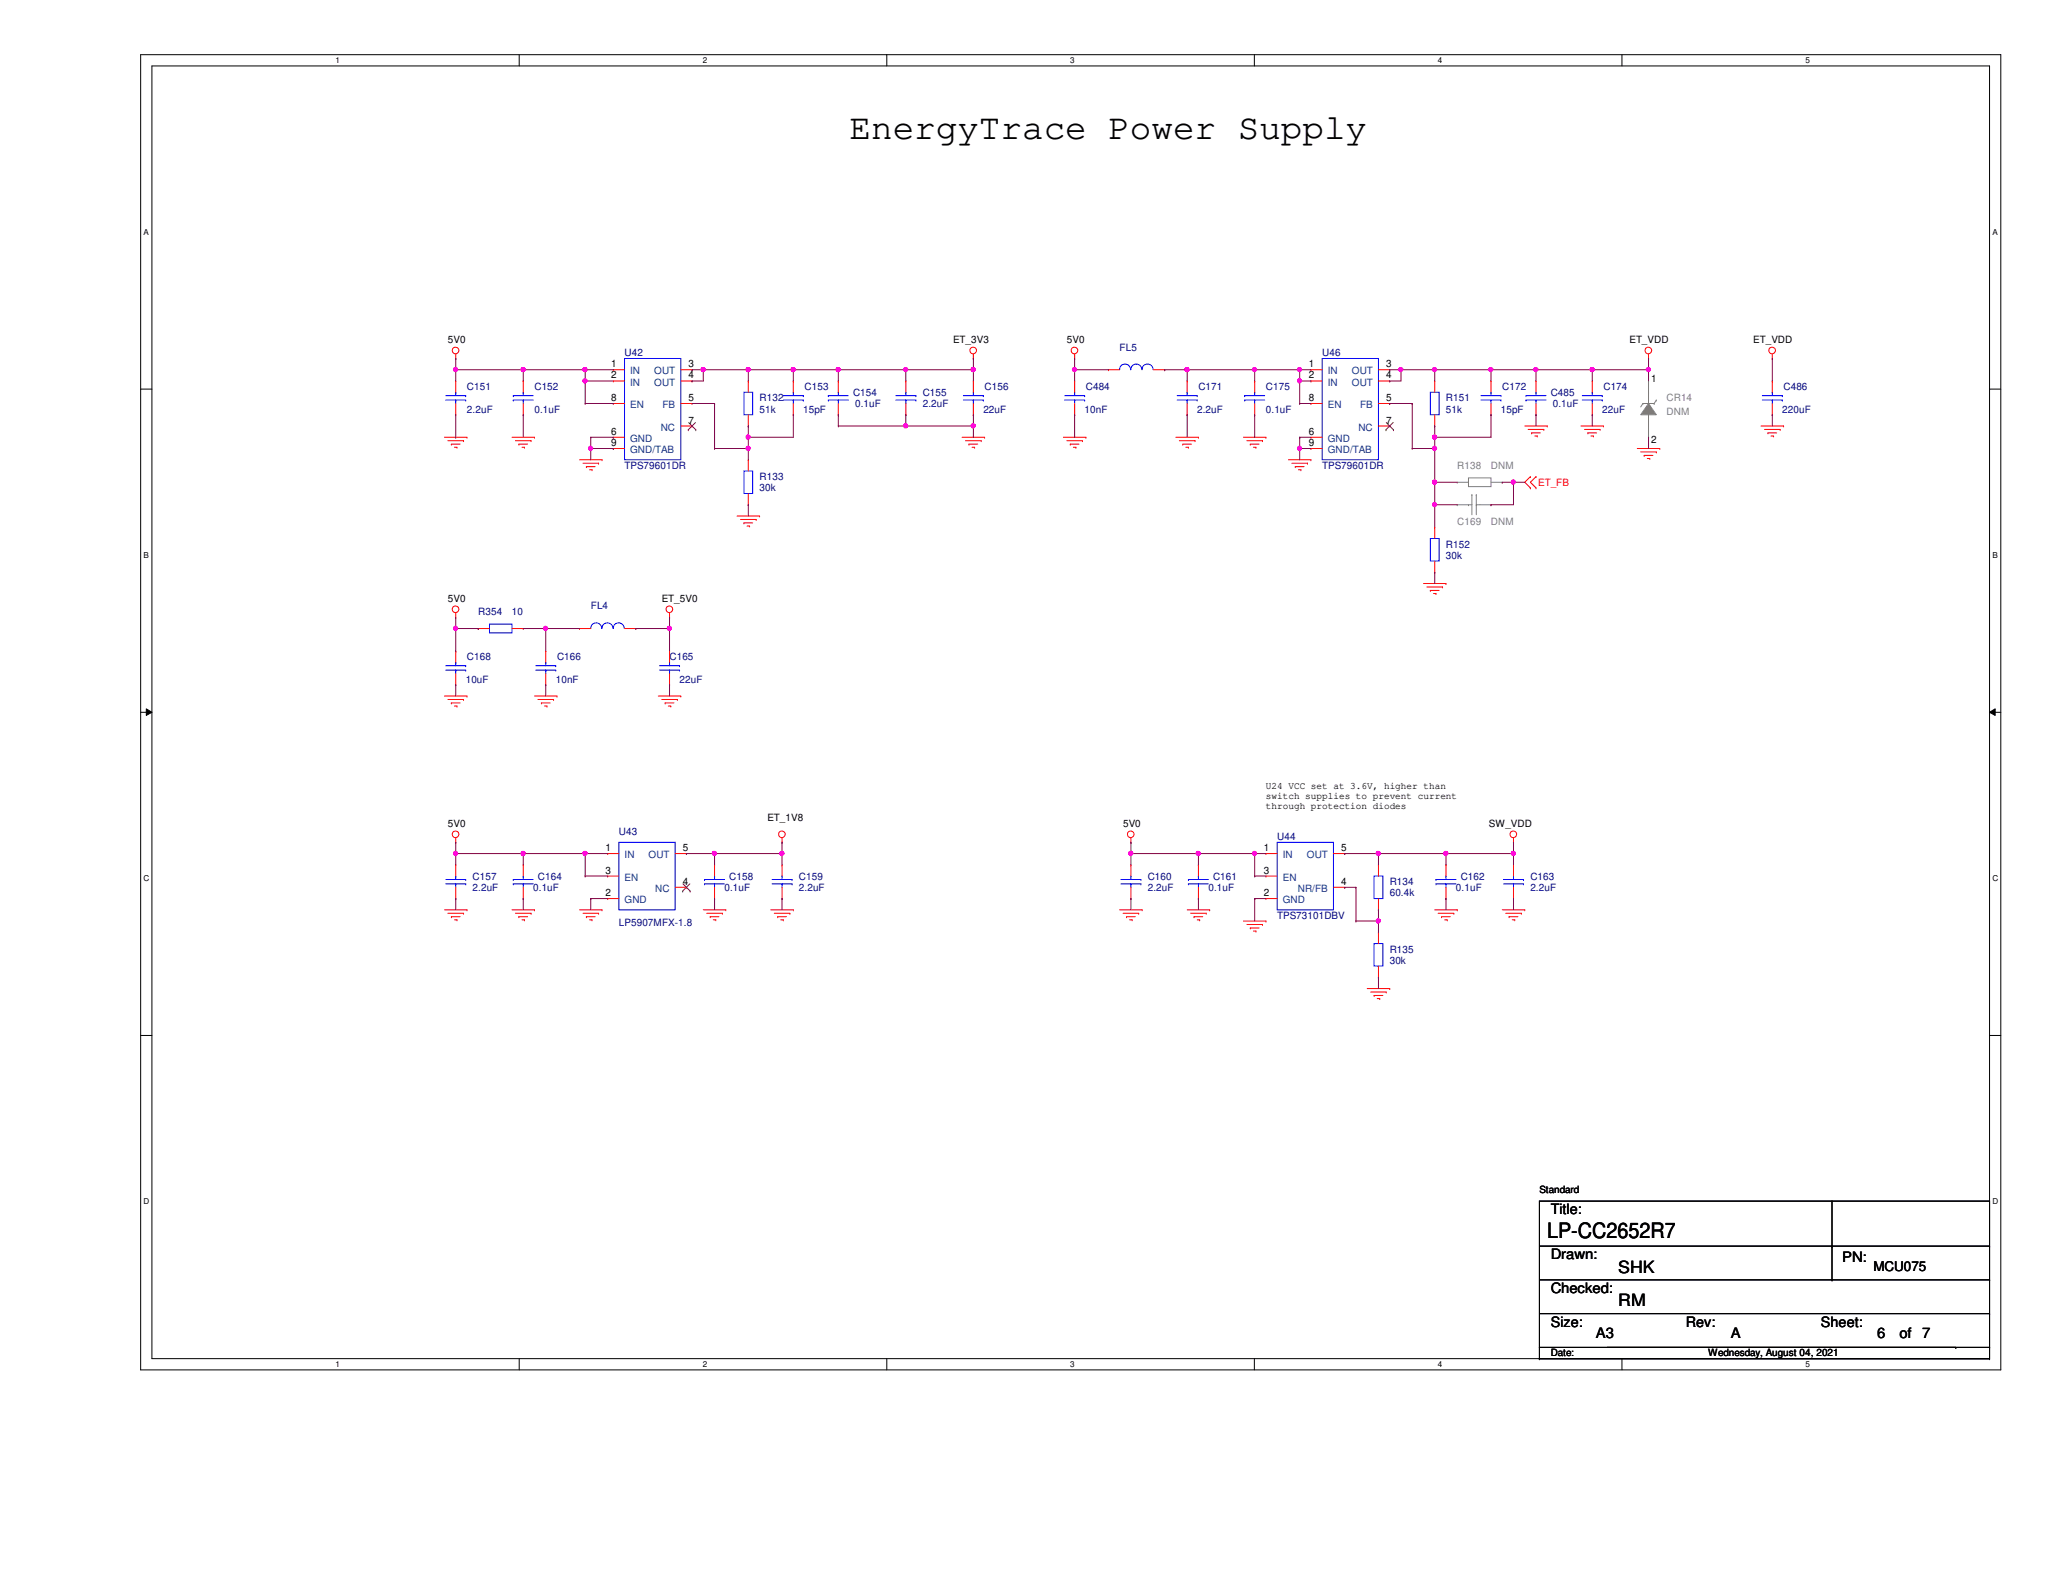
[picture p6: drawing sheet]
<svg xmlns="http://www.w3.org/2000/svg" width="279mm" height="216mm" viewBox="0 0 279 216" stroke-linecap="round" stroke-linejoin="round" font-family="sans-serif">
<path d="M19.1 7.4h251.9v178.1h-251.9zM20.6 8.9h248.9v175.1h-248.9z" fill="none" stroke="#000" stroke-width=".14"/>
<g fill="#fff">
<path d="M45.4 7.6h.6v1.2h-.6z"/>
<path d="M45.4 184.2h.6v1.2h-.6z"/>
</g>
<path d="M70.3 7.4v1.5M70.3 184v1.5" fill="none" stroke="#000" stroke-width=".14"/>
<g fill="#fff">
<path d="M95.2 7.6h.6v1.2h-.6z"/>
<path d="M95.2 184.2h.6v1.2h-.6z"/>
</g>
<path d="M120.1 7.4v1.5M120.1 184v1.5" fill="none" stroke="#000" stroke-width=".14"/>
<g fill="#fff">
<path d="M144.9 7.6h.6v1.2h-.6z"/>
<path d="M144.9 184.2h.6v1.2h-.6z"/>
</g>
<path d="M169.9 7.4v1.5M169.9 184v1.5" fill="none" stroke="#000" stroke-width=".14"/>
<g fill="#fff">
<path d="M194.7 7.6h.6v1.2h-.6z"/>
<path d="M194.7 184.2h.6v1.2h-.6z"/>
</g>
<path d="M219.7 7.4v1.5M219.7 184v1.5" fill="none" stroke="#000" stroke-width=".14"/>
<g fill="#fff">
<path d="M244.5 7.6h.6v1.2h-.6z"/>
<path d="M244.5 184.2h.6v1.2h-.6z"/>
<path d="M19.4 30.8h.8v1.2h-.8z"/>
<path d="M269.8 30.8h.8v1.2h-.8z"/>
<path d="M19.4 74.6h.8v1.2h-.8z"/>
<path d="M269.8 74.6h.8v1.2h-.8z"/>
</g>
<path d="M19.1 52.7h1.5M269.5 52.7h1.5" fill="none" stroke="#000" stroke-width=".14"/>
<g fill="#fff">
<path d="M19.4 118.4h.8v1.1h-.8z"/>
<path d="M269.8 118.4h.8v1.1h-.8z"/>
</g>
<path d="M19.1 96.5h1.5M19.8 96l.8 .5-.8 .4zM269.5 96.5l.7-.5v.9zM269.5 96.5h1.5" fill="none" stroke="#000" stroke-width=".14"/>
<path d="M19.8 96l.8 .5-.8 .4zM269.5 96.5l.7-.5v.9z" fill="#000"/>
<g fill="#fff">
<path d="M19.4 162.1h.8v1.2h-.8z"/>
<path d="M269.8 162.1h.8v1.2h-.8z"/>
</g>
<g fill="none" stroke="#000" stroke-width=".14">
<path d="M19.1 140.2h1.5M269.5 140.2h1.5M208.5 162.7h61v19.8h-61zM208.5 168.8h61M208.5 173.4h61M208.5 177.9h61M248.1 168.8h.1M248.1 173.4h.1M248.1 162.7v10.7M269.5 168.8h.1M269.5 173.4h.1M269.5 177.9h.1"/>
<path d="M208.5 184h.1M208.5 182.5v1.5M208.5 184h61M217.6 182.5h47.3M264.9 182.5h.1M269.5 184h.1M269.5 182.5h.1M269.5 182.5v1.5"/>
</g>
<g fill="none" stroke="#f00" stroke-width=".14">
<path d="M60.2 59.2h3M60.7 59.7h2.1M61.7 48.6h.1M61.7 48v.6M62.8 59.7h.1M63.2 59.2h.1M69.3 59.2h3.1M69.8 59.7h2.1M71.9 59.7h.1M72.4 59.2h.1M130.3 59.2h3.1M130.8 59.7h2.1"/>
<path d="M131.8 48.6h.1M131.8 48v.6M132.9 59.7h.1M133.4 59.2h.1M144 59.2h3.1M144.5 59.7h2.1M145.5 48.6h.1M145.5 48v.6M146.6 59.7h.1M147.1 59.2h.1M159.3 59.2h3M159.7 59.7h2.1"/>
<path d="M161.8 59.7h.1M162.3 59.2h.1M168.4 59.2h3.1M168.9 59.7h2.1M171 59.7h.1M171.5 59.2h.1M206.5 57.7h3.1M207 58.2h2.1M207.4 58.6h.1M207.4 58.6h1.2M207.9 59.1h.3M208.2 59.1h.1"/>
<path d="M209.1 58.2h.1M209.6 57.7h.1M214.1 57.7h3.1M214.6 58.2h2.1M215.1 58.6h.1M215.1 58.6h1.1M215.5 59.1h.3M215.8 59.1h.1M216.7 58.2h.1M217.2 57.7h.1M223.3 48.6h.1M223.3 48v.6"/>
<path d="M238.5 57.7h3.1M239 58.2h2.1M239.4 58.6h.1M239.4 58.6h1.2M239.9 59.1h.3M240 48.6h.1M240 48v.6M240.2 59.1h.1M241.1 58.2h.1M241.6 57.7h.1M61.1 60.2h.1M61.1 60.2h1.2"/>
<path d="M61.6 60.6h.3M61.9 60.6h.1M70.3 60.2h.1M70.3 60.2h1.2M70.7 60.6h.3M71 60.6h.1M78.5 62.3h3M79 62.7h2.1M79.4 63.2h.1M79.4 63.2h1.2M79.8 63.6h.4M80.2 63.6h.1"/>
<path d="M81.1 62.7h.1M81.5 62.3h.1M99.8 69.9h3.1M100.3 70.4h2.1M100.8 70.8h.1M100.8 70.8h1.1M101.2 71.2h.3M101.3 68.4h.1M101.3 62.3h.1M101.3 62.3v1.5M101.3 66.8v1.6M101.5 71.2h.1"/>
<path d="M102.4 70.4h.1M102.9 69.9h.1M131.2 60.2h.1M131.2 60.2h1.2M131.7 60.6h.3M132 60.6h.1M144.9 60.2h.1M144.9 60.2h1.2M145.4 60.6h.3M145.7 60.6h.1M160.2 60.2h.1M160.2 60.2h1.2"/>
<path d="M160.6 60.6h.4M161 60.6h.1M169.3 60.2h.1M169.3 60.2h1.2M169.8 60.6h.3M170.1 60.6h.1M174.5 62.3h3M175 62.7h2.1M175.4 63.2h.1M175.4 63.2h1.2M175.9 63.6h.3M176.2 63.6h.1"/>
<path d="M177.1 62.7h.1M177.5 62.3h.1M192.8 79h3M193.3 79.5h2.1M193.7 80h.1M193.7 80h1.2M194.3 77.5h.1M194.3 71.4h.1M194.3 71.4v1.5M194.3 76v1.5M195.4 79.5h.1M195.8 79h.1"/>
<path d="M207.3 64.6h.1M207.3 66.1h.1M207.3 64.6l-.8 .7 .8 .8M208 66.1h.1M208 64.6h.1M208 64.6l-.7 .7 .7 .8M221.7 60.7h3.1M222.2 61.2h2.1M222.7 61.7h.1M222.7 61.7h1.2M223.1 62.1h.3M223.4 62.1h.1"/>
<path d="M224.3 61.2h.1M224.8 60.7h.1M60.2 94.3h3M60.7 94.7h2.1M61.1 95.2h.1M61.1 95.2h1.2M61.6 95.6h.3M61.7 83.6h.1M61.7 83v.6M61.9 95.6h.1M62.8 94.7h.1M63.2 94.3h.1"/>
<path d="M72.4 94.3h3M72.9 94.7h2.1M73.3 95.2h.1M73.3 95.2h1.2M73.7 95.6h.4M74.1 95.6h.1M75 94.7h.1M75.4 94.3h.1M89.2 94.3h3M89.6 94.7h2.1M90.1 95.2h.1M90.1 95.2h1.2"/>
<path d="M90.5 95.6h.3M90.7 83.6h.1M90.7 88.2h.1M90.7 92.8h.1M90.7 83v.6M90.7 88.2v1.5M90.7 91.2v1.6M90.8 95.6h.1M91.7 94.7h.1M92.2 94.3h.1M194.1 80.4h.4M194.5 80.4h.1"/>
<path d="M61.7 114.1h.1M61.7 113.5v.6M96.8 117.1h.1M96.8 117.1v1.6M105.9 114.1h.1M105.9 113.5v.6M153.2 114.1h.1M153.2 113.5v.6M205 114.1h.1M205 117.1h.1M205 113.5v.6M205 117.1v1.6"/>
<path d="M60.2 123.2h3M60.7 123.7h2.1M61.1 124.2h.1M61.1 124.2h1.2M61.6 124.6h.3M61.9 124.6h.1M62.8 123.7h.1M63.2 123.2h.1M69.3 123.2h3.1M69.8 123.7h2.1M70.3 124.2h.1M70.3 124.2h1.2"/>
<path d="M70.7 124.6h.3M71 124.6h.1M71.9 123.7h.1M72.4 123.2h.1M78.5 123.2h3M79 123.7h2.1M79.4 124.2h.1M79.4 124.2h1.2M79.8 124.6h.4M80.2 124.6h.1M81.1 123.7h.1M81.5 123.2h.1"/>
<path d="M95.3 123.2h3M95.7 123.7h2.1M96.2 124.2h.1M96.2 124.2h1.2M96.6 124.6h.3M96.8 121.7h.1M96.8 120.2v1.5M96.9 124.6h.1M97.8 123.7h.1M98.3 123.2h.1M104.4 123.2h3M104.9 123.7h2.1"/>
<path d="M105.3 124.2h.1M105.3 124.2h1.2M105.7 124.6h.4M106.1 124.6h.1M107 123.7h.1M107.4 123.2h.1M151.6 123.2h3.1M152.1 123.7h2.1M152.6 124.2h.1M152.6 124.2h1.2M153 124.6h.3M153.3 124.6h.1"/>
<path d="M154.2 123.7h.1M154.7 123.2h.1M160.8 123.2h3M161.2 123.7h2.2M161.7 124.2h.1M161.7 124.2h1.2M162.1 124.6h.4M162.5 124.6h.1M163.4 123.7h.1M163.8 123.2h.1M168.4 124.8h3.1M168.9 125.2h2.1"/>
<path d="M169.3 125.7h.1M169.3 125.7h1.2M169.8 126.1h.3M170.1 126.1h.1M171 125.2h.1M171.5 124.8h.1M185.2 133.9h3M185.6 134.4h2.1M186.1 134.8h.1M186.1 134.8h1.2M186.5 135.3h.4M186.9 135.3h.1"/>
<path d="M187.7 134.4h.1M188.2 133.9h.1M194.3 123.2h3.1M194.8 123.7h2.1M195.2 124.2h.1M195.2 124.2h1.2M195.7 124.6h.3M196 124.6h.1M196.9 123.7h.1M197.4 123.2h.1M203.5 123.2h3M203.9 123.7h2.1"/>
<path d="M204.4 124.2h.1M204.4 124.2h1.2M204.8 124.6h.3M205 121.7h.1M205 120.2v1.5M205.1 124.6h.1M206 123.7h.1M206.5 123.2h.1"/>
<circle cx="61.7" cy="47.5" r=".45"/>
<circle cx="131.8" cy="47.5" r=".45"/>
<circle cx="145.5" cy="47.5" r=".45"/>
<circle cx="223.2" cy="47.5" r=".45"/>
<circle cx="240" cy="47.5" r=".45"/>
<circle cx="61.7" cy="82.5" r=".45"/>
<circle cx="90.6" cy="82.5" r=".45"/>
<circle cx="61.7" cy="113" r=".45"/>
<circle cx="105.9" cy="113" r=".45"/>
<circle cx="153.1" cy="113" r=".45"/>
<circle cx="204.9" cy="113" r=".45"/>
</g>
<g fill="none" stroke="#00f" stroke-width=".14">
<path d="M100.8 63.8h1.1v3h-1.1zM193.7 72.9h1.2v3.1h-1.2zM89.3 90.8h2.7M89.3 90.2h2.7M90.7 90.8h.1M90.7 89.7h.1M90.7 89.7v.5M90.7 90.8v.4M92 90.8h.1M92 90.2h.1M95.4 119.7h.1M95.4 119.1h.1"/>
<path d="M95.4 119.7h2.7M95.4 119.1h2.7M96.8 119.7h.1M96.8 118.7h.1M96.8 118.7v.4M96.8 119.7v.5M203.6 119.7h2.7M203.6 119.1h2.7M205 119.7h.1M205 118.7h.1M205 118.7v.4M205 119.7v.5"/>
<path d="M206.3 119.7h.1M206.3 119.1h.1"/>
</g>
<path d="M222.5 54.7h.1M222.5 54.7l-.3 .4M222.5 54.7h1.5M223.3 56.2h.1M223.3 53.1h.1M223.3 53.1v1.6M223.3 56.2v1.5M224 54.7h.1M224.3 54.2h.1M224.3 54.2l-.3 .5" fill="none" stroke="#808080" stroke-width=".14"/>
<path d="M223.3 54.7l1 1.5h-2.1z" fill-rule="evenodd" fill="#808080"/>
<g fill="none" stroke="#808080" stroke-width=".14">
<path d="M223.3 54.7l1 1.5h-2.1zM223.3 59.2h.1M223.3 51.6h.1M223.3 51.6v1.5M223.3 57.7v1.5M197.4 65.3h.1M197.4 68.4h.1M197.4 65.3h1.5M197.4 68.4h1.9M198.9 64.7h3v1.2h-3zM198.9 68.4h.1M199.3 67h.1"/>
<path d="M199.3 67v2.7M199.9 67h.1M199.9 68.4h.1M199.9 67v2.7M199.9 68.4h2M201.9 68.4h.1M201.9 65.3h1.6M203.5 65.3h.1"/>
</g>
<g fill="none" stroke="#00f" stroke-width=".14">
<path d="M60.4 54.2h2.7M60.4 53.6h2.7M61.7 54.2h.1M61.7 53.1h.1M61.7 53.1v.5M61.7 54.2v.5M63.1 54.2h.1M63.1 53.6h.1M69.5 54.2h.1M69.5 53.6h.1M69.5 54.2h2.7M69.5 53.6h2.7"/>
<path d="M70.9 54.2h.1M70.9 53.1h.1M70.9 53.1v.5M70.9 54.2v.5M84.6 48.6h7.6v13.7h-7.6zM100.8 53.1h1.1v3.1h-1.1zM106.1 54.2h2.7M106.1 53.6h2.7M107.4 54.2h.1M107.4 53.1h.1M107.4 53.1v.5M107.4 54.2v.5"/>
<path d="M108.8 54.2h.1M108.8 53.6h.1M112.2 54.2h.1M112.2 53.6h.1M112.2 54.2h2.7M112.2 53.6h2.7M113.5 54.2h.1M113.5 53.1h.1M113.5 53.1v.5M113.5 54.2v.5M121.3 54.2h2.7M121.3 53.6h2.7"/>
<path d="M122.7 54.2h.1M122.7 53.1h.1M122.7 53.1v.5M122.7 54.2v.5M124 54.2h.1M124 53.6h.1M130.5 54.2h2.7M130.5 53.6h2.7M131.8 54.2h.1M131.8 53.1h.1M131.8 53.1v.5M131.8 54.2v.5"/>
<path d="M133.2 54.2h.1M133.2 53.6h.1M144.2 54.2h2.7M144.2 53.6h2.7M145.5 54.2h.1M145.5 53.1h.1M145.5 53.1v.5M145.5 54.2v.5M146.9 54.2h.1M146.9 53.6h.1M151.6 50.1a.74 .74 0 0 1 .8-.8 .74 .74 0 0 1 .7 .8M153.2 50.1a.74 .74 0 0 1 .7-.8 .74 .74 0 0 1 .7 .8"/>
<path d="M154.7 50.1a.74 .74 0 0 1 .7-.8 .74 .74 0 0 1 .8 .8M159.4 54.2h2.7M159.4 53.6h2.7M160.8 54.2h.1M160.8 53.1h.1M160.8 53.1v.5M160.8 54.2v.5M162.1 54.2h.1M162.1 53.6h.1M168.6 54.2h.1M168.6 53.6h.1M168.6 54.2h2.7"/>
<path d="M168.6 53.6h2.7M169.9 54.2h.1M169.9 53.1h.1M169.9 53.1v.5M169.9 54.2v.5M179.1 48.6h7.6v13.7h-7.6zM193.7 53.1h1.2v3.1h-1.2zM200.6 54.2h2.7M200.6 53.6h2.7M201.9 54.2h.1M201.9 53.1h.1M201.9 53.1v.5"/>
<path d="M201.9 54.2v.5M203.3 54.2h.1M203.3 53.6h.1M206.7 54.2h.1M206.7 53.6h.1M206.7 54.2h2.7M206.7 53.6h2.7M208 54.2h.1M208 53.1h.1M208 53.1v.5M208 54.2v.5M214.3 54.2h2.7"/>
<path d="M214.3 53.6h2.7M215.6 54.2h.1M215.6 53.1h.1M215.6 53.1v.5M215.6 54.2v.5M217 54.2h.1M217 53.6h.1M238.7 54.2h2.7M238.7 53.6h2.7M240 54.2h.1M240 53.1h.1M240 53.1v.5"/>
<path d="M240 54.2v.5M241.4 54.2h.1M241.4 53.6h.1M60.4 90.8h2.7M60.4 90.2h2.7M61.7 90.8h.1M61.7 89.7h.1M61.7 89.7v.5M61.7 90.8v.4M63.1 90.8h.1M63.1 90.2h.1M66.3 84.5h3v1.2h-3z"/>
<path d="M72.6 90.8h2.7M72.6 90.2h2.7M73.9 90.8h.1M73.9 89.7h.1M73.9 89.7v.5M73.9 90.8v.4M75.3 90.8h.1M75.3 90.2h.1M80 85.1a.74 .74 0 0 1 .8-.7 .74 .74 0 0 1 .7 .7M81.5 85.1a.74 .74 0 0 1 .8-.7 .74 .74 0 0 1 .7 .7M83.1 85.1a.74 .74 0 0 1 .7-.7 .74 .74 0 0 1 .7 .7M60.4 119.7h2.7"/>
<path d="M60.4 119.1h2.7M61.7 119.7h.1M61.7 118.7h.1M61.7 118.7v.4M61.7 119.7v.5M63.1 119.7h.1M63.1 119.1h.1M69.5 119.7h.1M69.5 119.1h.1M69.5 119.7h2.7M69.5 119.1h2.7M70.9 119.7h.1"/>
<path d="M70.9 118.7h.1M70.9 118.7v.4M70.9 119.7v.5M83.8 114.1h7.6v9.1h-7.6zM104.6 119.7h2.7M104.6 119.1h2.7M105.9 119.7h.1M105.9 118.7h.1M105.9 118.7v.4M105.9 119.7v.5M107.3 119.7h.1M107.3 119.1h.1"/>
<path d="M151.8 119.7h2.7M151.8 119.1h2.7M153.2 119.7h.1M153.2 118.7h.1M153.2 118.7v.4M153.2 119.7v.5M154.5 119.7h.1M154.5 119.1h.1M161 119.7h.1M161 119.1h.1M161 119.7h2.7M161 119.1h2.7"/>
<path d="M162.3 119.7h.1M162.3 118.7h.1M162.3 118.7v.4M162.3 119.7v.5M173 114.1h7.6v9.1h-7.6zM186.1 118.7h1.2v3h-1.2zM194.5 119.7h.1M194.5 119.1h.1M194.5 119.7h2.7M194.5 119.1h2.7M195.8 119.7h.1M195.8 118.7h.1"/>
<path d="M195.8 118.7v.4M195.8 119.7v.5M186.1 127.8h1.2v3.1h-1.2z"/>
</g>
<g fill="none" stroke="#f00" stroke-width=".14">
<path d="M61.7 51.6h.1M61.7 56.2h.1M61.7 51.6v1.5M61.7 54.7v1.5M70.9 51.6h.1M70.9 56.2h.1M70.9 51.6v1.5M70.9 54.7v1.5M83.1 54.7h.1M83.1 51.6h.1M83.1 59.2h.1M83.1 50.1h.1"/>
<path d="M83.1 50.1h1.5M83.1 54.7h1.5M83.1 51.6h1.5M83.1 59.2h1.5M92.2 50.1h1.5M92.2 54.7h1.5M92.2 51.6h1.5M92.2 57.7h1.5M93.7 51.6h.1M93.7 54.7h.1M93.7 50.1h.1M93.7 57.7h.1"/>
<path d="M101.3 57.7h.1M101.3 51.6h.1M101.3 51.6v1.5M101.3 56.2v1.5M107.4 51.6h.1M107.4 56.2h.1M107.4 51.6v1.5M107.4 54.7v1.5M113.5 51.6h.1M113.5 56.2h.1M113.5 51.6v1.5M113.5 54.7v1.5"/>
<path d="M122.7 51.6h.1M122.7 56.2h.1M122.7 51.6v1.5M122.7 54.7v1.5M131.8 51.6h.1M131.8 56.2h.1M131.8 51.6v1.5M131.8 54.7v1.5M145.5 51.6h.1M145.5 56.2h.1M145.5 51.6v1.5M145.5 54.7v1.5"/>
<path d="M150.1 50.1h.1M150.1 50.1h1.5M156.2 50.1h1.5M157.7 50.1h.1M160.8 51.6h.1M160.8 56.2h.1M160.8 51.6v1.5M160.8 54.7v1.5M169.9 51.6h.1M169.9 56.2h.1M169.9 51.6v1.5M169.9 54.7v1.5"/>
<path d="M177.5 54.7h.1M177.5 51.6h.1M177.5 59.2h.1M177.5 50.1h.1M177.5 50.1h1.6M177.5 54.7h1.6M177.5 51.6h1.6M177.5 59.2h1.6M186.7 50.1h1.5M186.7 54.7h1.5M186.7 51.6h1.5M186.7 57.7h1.5"/>
<path d="M188.2 51.6h.1M188.2 54.7h.1M188.2 50.1h.1M188.2 57.7h.1M194.3 57.7h.1M194.3 51.6h.1M194.3 51.6v1.5M194.3 56.2v1.5M201.9 51.6h.1M201.9 56.2h.1M201.9 51.6v1.5M201.9 54.7v1.5"/>
<path d="M208 51.6h.1M208 56.2h.1M208 51.6v1.5M208 54.7v1.5M215.6 51.6h.1M215.6 56.2h.1M215.6 51.6v1.5M215.6 54.7v1.5M240 51.6h.1M240 56.2h.1M240 51.6v1.5M240 54.7v1.5"/>
<path d="M83.1 60.7h.1M83.1 60.7h1.5M177.5 60.7h.1M177.5 60.7h1.6M61.7 88.2h.1M61.7 92.8h.1M61.7 88.2v1.5M61.7 91.2v1.6M64.8 85.1h.1M64.8 85.1h1.5M69.3 85.1h1.6M70.9 85.1h.1"/>
<path d="M73.9 88.2h.1M73.9 92.8h.1M73.9 88.2v1.5M73.9 91.2v1.6M78.5 85.1h.1M78.5 85.1h1.5M84.6 85.1h1.5M86.1 85.1h.1M61.7 117.1h.1M61.7 117.1v1.6M70.9 117.1h.1M70.9 117.1v1.6"/>
<path d="M82.3 115.6h.1M82.3 118.7h.1M82.3 115.6h1.5M82.3 118.7h1.5M91.4 115.6h1.6M93 115.6h.1M105.9 117.1h.1M105.9 117.1v1.6M153.2 117.1h.1M153.2 117.1v1.6M162.3 117.1h.1M162.3 117.1v1.6"/>
<path d="M171.5 115.6h.1M171.5 118.7h.1M171.5 115.6h1.5M171.5 118.7h1.5M180.6 115.6h1.5M182.1 115.6h.1M186.7 117.1h.1M186.7 117.1v1.6M195.8 117.1h.1M195.8 117.1v1.6M61.7 121.7h.1M61.7 120.2v1.5"/>
<path d="M70.9 121.7h.1M70.9 120.2v1.5M82.3 121.7h.1M82.3 121.7h1.5M91.4 120.2h1.6M93 120.2h.1M105.9 121.7h.1M105.9 120.2v1.5M153.2 121.7h.1M153.2 120.2v1.5M162.3 121.7h.1M162.3 120.2v1.5"/>
<path d="M171.5 121.7h.1M171.5 121.7h1.5M180.6 120.2h1.5M182.1 120.2h.1M186.7 132.4h.1M186.7 126.3h.1M186.7 123.2h.1M186.7 121.7v1.5M186.7 126.3v1.5M186.7 130.9v1.5M195.8 121.7h.1M195.8 120.2v1.5"/>
</g>
<path d="M93.2 58.2h.1M93.3 57.2l.9 1M94.2 57.2l-1 1M94.2 58.2h.1M187.7 58.2h.1M187.7 57.2l1 1M188.7 57.2l-1 1M188.7 58.2h.1M92.5 119.7l1 1M93.4 119.7l-.9 1M92.5 120.7h.1M93.5 120.7h.1" fill="none" stroke="#804000" stroke-width=".14"/>
<path d="M61.7 48.6h.1M61.7 50.1h.1M61.7 48.6v1.5M61.7 50.1h9.2M131.8 48.6h.1M131.8 48.6v1.5" fill="none" stroke="#800040" stroke-width=".14"/>
<circle cx="70.8" cy="50.1" r=".29" fill="#f0f"/>
<circle cx="70.8" cy="50.1" r=".29" fill="none" stroke="#f0f" stroke-width=".14"/>
<circle cx="61.7" cy="50.1" r=".29" fill="#f0f"/>
<circle cx="61.7" cy="50.1" r=".29" fill="none" stroke="#f0f" stroke-width=".14"/>
<path d="M61.7 50.1h.1M61.7 50.1v1.5M70.9 50.1h.1M70.9 50.1v1.5M70.9 50.1h8.3" fill="none" stroke="#800040" stroke-width=".14"/>
<circle cx="79.2" cy="50.1" r=".29" fill="#f0f"/>
<circle cx="79.2" cy="50.1" r=".29" fill="none" stroke="#f0f" stroke-width=".14"/>
<path d="M79.2 50.1h.1M79.2 50.1h3.9M79.2 50.1v1.5M93.7 50.1h.1M93.7 50.1h7.6M95.3 50.1h.1M95.3 50.1v1.5" fill="none" stroke="#800040" stroke-width=".14"/>
<circle cx="101.3" cy="50.1" r=".29" fill="#f0f"/>
<circle cx="101.3" cy="50.1" r=".29" fill="none" stroke="#f0f" stroke-width=".14"/>
<circle cx="95.2" cy="50.1" r=".29" fill="#f0f"/>
<circle cx="95.2" cy="50.1" r=".29" fill="none" stroke="#f0f" stroke-width=".14"/>
<path d="M101.3 50.1h.1M101.3 50.1h6.1" fill="none" stroke="#800040" stroke-width=".14"/>
<circle cx="107.4" cy="50.1" r=".29" fill="#f0f"/>
<circle cx="107.4" cy="50.1" r=".29" fill="none" stroke="#f0f" stroke-width=".14"/>
<path d="M101.3 50.1h.1M101.3 50.1v1.5M107.4 50.1h.1M107.4 50.1v1.5M107.4 50.1h15.3M113.5 50.1h.1M113.5 50.1v1.5" fill="none" stroke="#800040" stroke-width=".14"/>
<circle cx="122.7" cy="50.1" r=".29" fill="#f0f"/>
<circle cx="122.7" cy="50.1" r=".29" fill="none" stroke="#f0f" stroke-width=".14"/>
<circle cx="113.5" cy="50.1" r=".29" fill="#f0f"/>
<circle cx="113.5" cy="50.1" r=".29" fill="none" stroke="#f0f" stroke-width=".14"/>
<path d="M122.7 50.1h.1M122.7 50.1h9.1" fill="none" stroke="#800040" stroke-width=".14"/>
<circle cx="131.8" cy="50.1" r=".29" fill="#f0f"/>
<circle cx="131.8" cy="50.1" r=".29" fill="none" stroke="#f0f" stroke-width=".14"/>
<path d="M79.2 51.6h.1M79.2 51.6h3.9M79.2 51.6v3.1M122.7 50.1h.1M122.7 50.1v1.5M131.8 50.1h.1M131.8 50.1v1.5M223.3 48.6h.1M223.3 48.6v1.5" fill="none" stroke="#800040" stroke-width=".14"/>
<circle cx="79.2" cy="51.6" r=".29" fill="#f0f"/>
<circle cx="79.2" cy="51.6" r=".29" fill="none" stroke="#f0f" stroke-width=".14"/>
<path d="M93.7 51.6h.1M93.7 51.6h1.6M160.8 50.1h.1M160.8 50.1v1.5M160.8 50.1h9.1" fill="none" stroke="#800040" stroke-width=".14"/>
<circle cx="169.9" cy="50.1" r=".29" fill="#f0f"/>
<circle cx="169.9" cy="50.1" r=".29" fill="none" stroke="#f0f" stroke-width=".14"/>
<circle cx="160.8" cy="50.1" r=".29" fill="#f0f"/>
<circle cx="160.8" cy="50.1" r=".29" fill="none" stroke="#f0f" stroke-width=".14"/>
<path d="M169.9 50.1h.1M169.9 50.1v1.5M169.9 50.1h6.1" fill="none" stroke="#800040" stroke-width=".14"/>
<circle cx="176" cy="50.1" r=".29" fill="#f0f"/>
<circle cx="176" cy="50.1" r=".29" fill="none" stroke="#f0f" stroke-width=".14"/>
<path d="M176 50.1h.1M176 50.1v1.5M176 50.1h1.5M188.2 50.1h.1M188.2 50.1h6.1M189.7 50.1h.1" fill="none" stroke="#800040" stroke-width=".14"/>
<circle cx="194.3" cy="50.1" r=".29" fill="#f0f"/>
<circle cx="194.3" cy="50.1" r=".29" fill="none" stroke="#f0f" stroke-width=".14"/>
<circle cx="189.7" cy="50.1" r=".29" fill="#f0f"/>
<circle cx="189.7" cy="50.1" r=".29" fill="none" stroke="#f0f" stroke-width=".14"/>
<path d="M189.7 50.1h.1M189.7 50.1v1.5M194.3 50.1h.1M194.3 50.1v1.5M194.3 50.1h13.7M201.9 50.1h.1M201.9 50.1v1.5" fill="none" stroke="#800040" stroke-width=".14"/>
<circle cx="201.9" cy="50.1" r=".29" fill="#f0f"/>
<circle cx="201.9" cy="50.1" r=".29" fill="none" stroke="#f0f" stroke-width=".14"/>
<path d="M208 50.1h.1M208 50.1h7.6" fill="none" stroke="#800040" stroke-width=".14"/>
<circle cx="215.6" cy="50.1" r=".29" fill="#f0f"/>
<circle cx="215.6" cy="50.1" r=".29" fill="none" stroke="#f0f" stroke-width=".14"/>
<circle cx="208" cy="50.1" r=".29" fill="#f0f"/>
<circle cx="208" cy="50.1" r=".29" fill="none" stroke="#f0f" stroke-width=".14"/>
<path d="M208 50.1h.1M208 50.1v1.5M215.6 50.1h.1M215.6 50.1h7.7" fill="none" stroke="#800040" stroke-width=".14"/>
<circle cx="223.2" cy="50.1" r=".29" fill="#f0f"/>
<circle cx="223.2" cy="50.1" r=".29" fill="none" stroke="#f0f" stroke-width=".14"/>
<path d="M176 51.6h.1M176 51.6h1.5M176 51.6v3.1M215.6 50.1h.1M215.6 50.1v1.5M223.3 50.1h.1M223.3 50.1v1.5" fill="none" stroke="#800040" stroke-width=".14"/>
<circle cx="176" cy="51.6" r=".29" fill="#f0f"/>
<circle cx="176" cy="51.6" r=".29" fill="none" stroke="#f0f" stroke-width=".14"/>
<g fill="none" stroke="#800040" stroke-width=".14">
<path d="M61.7 59.2h.1M61.7 56.2v3M70.9 56.2h.1M70.9 56.2v3M79.2 54.7h.1M79.2 54.7h3.9M93.7 54.7h3.1M96.8 54.7h.1M96.8 54.7v6M101.3 57.7h.1M101.3 57.7v1.5M107.4 56.2h.1"/>
<path d="M107.4 56.2v3M113.5 56.2h.1M113.5 57.7h.1M113.5 56.2v1.5M122.7 56.2h.1M122.7 56.2v1.5h-9.2M131.8 56.2h.1M131.8 56.2v1.5M176 54.7h.1M176 54.7h1.5M188.2 51.6h.1M188.2 54.7h.1"/>
<path d="M188.2 51.6h1.5M188.2 54.7h3.1M191.3 54.7h.1M191.3 54.7v6"/>
</g>
<circle cx="122.7" cy="57.7" r=".29" fill="#f0f"/>
<circle cx="122.7" cy="57.7" r=".29" fill="none" stroke="#f0f" stroke-width=".14"/>
<path d="M122.7 57.7h.1M122.7 57.7h9.1" fill="none" stroke="#800040" stroke-width=".14"/>
<circle cx="131.8" cy="57.7" r=".29" fill="#f0f"/>
<circle cx="131.8" cy="57.7" r=".29" fill="none" stroke="#f0f" stroke-width=".14"/>
<g fill="none" stroke="#800040" stroke-width=".14">
<path d="M80 59.2h.1M80 59.2h3.1M80 59.2v1.5M83.1 59.2h.1M101.3 59.2h.1M101.3 59.2h6.1M131.8 57.7h.1M131.8 57.7v1.5M160.8 56.2h.1M160.8 56.2v3M169.9 56.2h.1M169.9 56.2v3"/>
<path d="M201.9 56.2h.1M201.9 56.2v3M208 56.2h.1M208 56.2v1.5M215.6 56.2h.1M215.6 56.2v1.5"/>
</g>
<circle cx="101.3" cy="59.2" r=".29" fill="#f0f"/>
<circle cx="101.3" cy="59.2" r=".29" fill="none" stroke="#f0f" stroke-width=".14"/>
<path d="M101.3 59.2h.1M101.3 59.2v1.5M194.3 57.7h.1M194.3 57.7v1.5M80 60.7h.1M80 60.7h3.1M80 60.7v1.6M83.1 60.7h.1" fill="none" stroke="#800040" stroke-width=".14"/>
<circle cx="80" cy="60.7" r=".29" fill="#f0f"/>
<circle cx="80" cy="60.7" r=".29" fill="none" stroke="#f0f" stroke-width=".14"/>
<path d="M96.8 60.7h.1M96.8 60.7h4.5" fill="none" stroke="#800040" stroke-width=".14"/>
<circle cx="101.3" cy="60.7" r=".29" fill="#f0f"/>
<circle cx="101.3" cy="60.7" r=".29" fill="none" stroke="#f0f" stroke-width=".14"/>
<path d="M176 59.2h.1M176 59.2v1.5M176 59.2h1.5M194.3 59.2h.1M194.3 59.2h7.6M194.3 59.2v1.5M101.3 60.7h.1M101.3 60.7v1.6" fill="none" stroke="#800040" stroke-width=".14"/>
<circle cx="194.3" cy="59.2" r=".29" fill="#f0f"/>
<circle cx="194.3" cy="59.2" r=".29" fill="none" stroke="#f0f" stroke-width=".14"/>
<path d="M223.3 59.2h.1M223.3 59.2v1.5M176 60.7h.1M176 60.7h1.5M176 60.7v1.6" fill="none" stroke="#800040" stroke-width=".14"/>
<circle cx="176" cy="60.7" r=".29" fill="#f0f"/>
<circle cx="176" cy="60.7" r=".29" fill="none" stroke="#f0f" stroke-width=".14"/>
<path d="M191.3 60.7h.1M191.3 60.7h3M194.3 60.7h.1M194.3 60.7v4.6" fill="none" stroke="#800040" stroke-width=".14"/>
<circle cx="194.3" cy="65.3" r=".29" fill="#f0f"/>
<circle cx="194.3" cy="65.3" r=".29" fill="none" stroke="#f0f" stroke-width=".14"/>
<circle cx="194.3" cy="60.7" r=".29" fill="#f0f"/>
<circle cx="194.3" cy="60.7" r=".29" fill="none" stroke="#f0f" stroke-width=".14"/>
<path d="M194.3 65.3h.1M194.3 65.3v3.1M194.3 65.3h3.1M203.5 65.3h.1M203.5 65.3h1.5" fill="none" stroke="#800040" stroke-width=".14"/>
<circle cx="204.9" cy="65.3" r=".29" fill="#f0f"/>
<circle cx="204.9" cy="65.3" r=".29" fill="none" stroke="#f0f" stroke-width=".14"/>
<path d="M101.3 68.4h.1M101.3 68.4v1.5M194.3 68.4h.1M194.3 68.4v3M205 65.3h.1M205 65.3v3.1M205 65.3h1.5" fill="none" stroke="#800040" stroke-width=".14"/>
<circle cx="194.3" cy="68.3" r=".29" fill="#f0f"/>
<circle cx="194.3" cy="68.3" r=".29" fill="none" stroke="#f0f" stroke-width=".14"/>
<g fill="none" stroke="#800040" stroke-width=".14">
<path d="M194.3 68.4h.1M194.3 77.5h.1M194.3 68.4h3.1M194.3 77.5v1.5M201.9 68.4h.1M201.9 68.4h3.1M61.7 85.1h.1M61.7 88.2h.1M61.7 83.6v4.6M61.7 85.1h3.1M64.8 85.1h.1M90.7 83.6h.1"/>
<path d="M90.7 83.6v1.5"/>
</g>
<circle cx="61.7" cy="85.1" r=".29" fill="#f0f"/>
<circle cx="61.7" cy="85.1" r=".29" fill="none" stroke="#f0f" stroke-width=".14"/>
<path d="M73.9 85.1h.1M73.9 85.1h4.6M73.9 85.1v3.1" fill="none" stroke="#800040" stroke-width=".14"/>
<circle cx="73.9" cy="85.1" r=".29" fill="#f0f"/>
<circle cx="73.9" cy="85.1" r=".29" fill="none" stroke="#f0f" stroke-width=".14"/>
<path d="M86.1 85.1h.1M86.1 85.1h4.6M90.7 85.1h.1M90.7 85.1v3.1" fill="none" stroke="#800040" stroke-width=".14"/>
<circle cx="90.6" cy="85.1" r=".29" fill="#f0f"/>
<circle cx="90.6" cy="85.1" r=".29" fill="none" stroke="#f0f" stroke-width=".14"/>
<g fill="none" stroke="#800040" stroke-width=".14">
<path d="M61.7 92.8h.1M61.7 92.8v1.5M73.9 92.8h.1M73.9 92.8v1.5M90.7 92.8h.1M90.7 92.8v1.5M61.7 114.1h.1M61.7 115.6h.1M61.7 114.1v3M61.7 115.6h9.2M105.9 114.1h.1M105.9 114.1v1.5"/>
<path d="M153.2 114.1h.1M153.2 114.1v1.5M205 114.1h.1M205 114.1v1.5"/>
</g>
<circle cx="70.8" cy="115.6" r=".29" fill="#f0f"/>
<circle cx="70.8" cy="115.6" r=".29" fill="none" stroke="#f0f" stroke-width=".14"/>
<circle cx="61.7" cy="115.6" r=".29" fill="#f0f"/>
<circle cx="61.7" cy="115.6" r=".29" fill="none" stroke="#f0f" stroke-width=".14"/>
<path d="M70.9 115.6h.1M70.9 115.6v1.5M70.9 115.6h11.4M79.2 115.6h.1" fill="none" stroke="#800040" stroke-width=".14"/>
<circle cx="79.2" cy="115.6" r=".29" fill="#f0f"/>
<circle cx="79.2" cy="115.6" r=".29" fill="none" stroke="#f0f" stroke-width=".14"/>
<path d="M79.2 115.6h.1M79.2 115.6v3.1M93 115.6h.1M93 115.6h12.9M96.8 115.6h.1" fill="none" stroke="#800040" stroke-width=".14"/>
<circle cx="105.9" cy="115.6" r=".29" fill="#f0f"/>
<circle cx="105.9" cy="115.6" r=".29" fill="none" stroke="#f0f" stroke-width=".14"/>
<circle cx="96.7" cy="115.6" r=".29" fill="#f0f"/>
<circle cx="96.7" cy="115.6" r=".29" fill="none" stroke="#f0f" stroke-width=".14"/>
<path d="M96.8 115.6h.1M96.8 115.6v1.5M105.9 115.6h.1M105.9 115.6v1.5M153.2 115.6h.1M153.2 115.6v1.5M153.2 115.6h9.1" fill="none" stroke="#800040" stroke-width=".14"/>
<circle cx="162.3" cy="115.6" r=".29" fill="#f0f"/>
<circle cx="162.3" cy="115.6" r=".29" fill="none" stroke="#f0f" stroke-width=".14"/>
<circle cx="153.1" cy="115.6" r=".29" fill="#f0f"/>
<circle cx="153.1" cy="115.6" r=".29" fill="none" stroke="#f0f" stroke-width=".14"/>
<path d="M162.3 115.6h.1M162.3 115.6h9.2M162.3 115.6v1.5M169.9 115.6h.1" fill="none" stroke="#800040" stroke-width=".14"/>
<circle cx="169.9" cy="115.6" r=".29" fill="#f0f"/>
<circle cx="169.9" cy="115.6" r=".29" fill="none" stroke="#f0f" stroke-width=".14"/>
<path d="M169.9 115.6h.1M169.9 115.6v3.1M182.1 115.6h.1M182.1 115.6h13.7M186.7 115.6h.1" fill="none" stroke="#800040" stroke-width=".14"/>
<circle cx="195.8" cy="115.6" r=".29" fill="#f0f"/>
<circle cx="195.8" cy="115.6" r=".29" fill="none" stroke="#f0f" stroke-width=".14"/>
<circle cx="186.7" cy="115.6" r=".29" fill="#f0f"/>
<circle cx="186.7" cy="115.6" r=".29" fill="none" stroke="#f0f" stroke-width=".14"/>
<path d="M186.7 115.6h.1M186.7 115.6v1.5M195.8 115.6h.1M195.8 115.6v1.5M195.8 115.6h9.2M205 115.6h.1M205 115.6v1.5" fill="none" stroke="#800040" stroke-width=".14"/>
<circle cx="204.9" cy="115.6" r=".29" fill="#f0f"/>
<circle cx="204.9" cy="115.6" r=".29" fill="none" stroke="#f0f" stroke-width=".14"/>
<g fill="none" stroke="#800040" stroke-width=".14">
<path d="M79.2 118.7h.1M79.2 118.7h3.1M169.9 118.7h.1M169.9 118.7h1.6M61.7 121.7h.1M61.7 121.7v1.5M70.9 121.7h.1M70.9 121.7v1.5M80 121.7h.1M80 121.7v1.5M80 121.7h2.3M96.8 121.7h.1"/>
<path d="M96.8 121.7v1.5M105.9 121.7h.1M105.9 121.7v1.5M153.2 121.7h.1M153.2 121.7v1.5M162.3 121.7h.1M162.3 121.7v1.5M169.9 121.7h.1M169.9 121.7h1.6M169.9 121.7v3.1M182.1 120.2h.1M182.1 120.2h1.5"/>
<path d="M183.6 120.2h.1M183.6 124.8h.1M183.6 120.2v4.6M186.7 123.2h.1M186.7 123.2v1.6h-3.1M195.8 121.7h.1M195.8 121.7v1.5M205 121.7h.1M205 121.7v1.5"/>
</g>
<circle cx="186.7" cy="124.7" r=".29" fill="#f0f"/>
<circle cx="186.7" cy="124.7" r=".29" fill="none" stroke="#f0f" stroke-width=".14"/>
<path d="M145.5 56.2h.1M145.5 50.1h.1M145.5 56.2v3M145.5 50.1h4.6M157.7 50.1h.1M157.7 50.1h3.1M70.9 85.1h3M73.9 85.1h.1M186.7 124.8h.1M186.7 132.4h.1M186.7 124.8v1.5M186.7 132.4v1.5" fill="none" stroke="#800040" stroke-width=".14"/>
<circle cx="145.5" cy="50.1" r=".29" fill="#f0f"/>
<circle cx="145.5" cy="50.1" r=".29" fill="none" stroke="#f0f" stroke-width=".14"/>
<path d="M145.5 50.1h.1M145.5 48.6h.1M145.5 48.6v3M240 48.6h.1M240 56.2h.1M240 48.6v3M240 56.2v1.5" fill="none" stroke="#800040" stroke-width=".14"/>
<circle cx="70.8" cy="50.1" r=".29" fill="#f0f"/>
<circle cx="70.8" cy="50.1" r=".29" fill="none" stroke="#f0f" stroke-width=".14"/>
<circle cx="61.7" cy="50.1" r=".29" fill="#f0f"/>
<circle cx="61.7" cy="50.1" r=".29" fill="none" stroke="#f0f" stroke-width=".14"/>
<circle cx="79.2" cy="50.1" r=".29" fill="#f0f"/>
<circle cx="79.2" cy="50.1" r=".29" fill="none" stroke="#f0f" stroke-width=".14"/>
<circle cx="101.3" cy="50.1" r=".29" fill="#f0f"/>
<circle cx="101.3" cy="50.1" r=".29" fill="none" stroke="#f0f" stroke-width=".14"/>
<circle cx="95.2" cy="50.1" r=".29" fill="#f0f"/>
<circle cx="95.2" cy="50.1" r=".29" fill="none" stroke="#f0f" stroke-width=".14"/>
<circle cx="107.4" cy="50.1" r=".29" fill="#f0f"/>
<circle cx="107.4" cy="50.1" r=".29" fill="none" stroke="#f0f" stroke-width=".14"/>
<circle cx="122.7" cy="50.1" r=".29" fill="#f0f"/>
<circle cx="122.7" cy="50.1" r=".29" fill="none" stroke="#f0f" stroke-width=".14"/>
<circle cx="113.5" cy="50.1" r=".29" fill="#f0f"/>
<circle cx="113.5" cy="50.1" r=".29" fill="none" stroke="#f0f" stroke-width=".14"/>
<circle cx="131.8" cy="50.1" r=".29" fill="#f0f"/>
<circle cx="131.8" cy="50.1" r=".29" fill="none" stroke="#f0f" stroke-width=".14"/>
<circle cx="79.2" cy="51.6" r=".29" fill="#f0f"/>
<circle cx="79.2" cy="51.6" r=".29" fill="none" stroke="#f0f" stroke-width=".14"/>
<circle cx="169.9" cy="50.1" r=".29" fill="#f0f"/>
<circle cx="169.9" cy="50.1" r=".29" fill="none" stroke="#f0f" stroke-width=".14"/>
<circle cx="160.8" cy="50.1" r=".29" fill="#f0f"/>
<circle cx="160.8" cy="50.1" r=".29" fill="none" stroke="#f0f" stroke-width=".14"/>
<circle cx="176" cy="50.1" r=".29" fill="#f0f"/>
<circle cx="176" cy="50.1" r=".29" fill="none" stroke="#f0f" stroke-width=".14"/>
<circle cx="194.3" cy="50.1" r=".29" fill="#f0f"/>
<circle cx="194.3" cy="50.1" r=".29" fill="none" stroke="#f0f" stroke-width=".14"/>
<circle cx="189.7" cy="50.1" r=".29" fill="#f0f"/>
<circle cx="189.7" cy="50.1" r=".29" fill="none" stroke="#f0f" stroke-width=".14"/>
<circle cx="201.9" cy="50.1" r=".29" fill="#f0f"/>
<circle cx="201.9" cy="50.1" r=".29" fill="none" stroke="#f0f" stroke-width=".14"/>
<circle cx="215.6" cy="50.1" r=".29" fill="#f0f"/>
<circle cx="215.6" cy="50.1" r=".29" fill="none" stroke="#f0f" stroke-width=".14"/>
<circle cx="208" cy="50.1" r=".29" fill="#f0f"/>
<circle cx="208" cy="50.1" r=".29" fill="none" stroke="#f0f" stroke-width=".14"/>
<circle cx="223.2" cy="50.1" r=".29" fill="#f0f"/>
<circle cx="223.2" cy="50.1" r=".29" fill="none" stroke="#f0f" stroke-width=".14"/>
<circle cx="176" cy="51.6" r=".29" fill="#f0f"/>
<circle cx="176" cy="51.6" r=".29" fill="none" stroke="#f0f" stroke-width=".14"/>
<circle cx="122.7" cy="57.7" r=".29" fill="#f0f"/>
<circle cx="122.7" cy="57.7" r=".29" fill="none" stroke="#f0f" stroke-width=".14"/>
<circle cx="131.8" cy="57.7" r=".29" fill="#f0f"/>
<circle cx="131.8" cy="57.7" r=".29" fill="none" stroke="#f0f" stroke-width=".14"/>
<circle cx="101.3" cy="59.2" r=".29" fill="#f0f"/>
<circle cx="101.3" cy="59.2" r=".29" fill="none" stroke="#f0f" stroke-width=".14"/>
<circle cx="80" cy="60.7" r=".29" fill="#f0f"/>
<circle cx="80" cy="60.7" r=".29" fill="none" stroke="#f0f" stroke-width=".14"/>
<circle cx="101.3" cy="60.7" r=".29" fill="#f0f"/>
<circle cx="101.3" cy="60.7" r=".29" fill="none" stroke="#f0f" stroke-width=".14"/>
<circle cx="194.3" cy="59.2" r=".29" fill="#f0f"/>
<circle cx="194.3" cy="59.2" r=".29" fill="none" stroke="#f0f" stroke-width=".14"/>
<circle cx="176" cy="60.7" r=".29" fill="#f0f"/>
<circle cx="176" cy="60.7" r=".29" fill="none" stroke="#f0f" stroke-width=".14"/>
<circle cx="194.3" cy="65.3" r=".29" fill="#f0f"/>
<circle cx="194.3" cy="65.3" r=".29" fill="none" stroke="#f0f" stroke-width=".14"/>
<circle cx="194.3" cy="60.7" r=".29" fill="#f0f"/>
<circle cx="194.3" cy="60.7" r=".29" fill="none" stroke="#f0f" stroke-width=".14"/>
<circle cx="204.9" cy="65.3" r=".29" fill="#f0f"/>
<circle cx="204.9" cy="65.3" r=".29" fill="none" stroke="#f0f" stroke-width=".14"/>
<circle cx="194.3" cy="68.3" r=".29" fill="#f0f"/>
<circle cx="194.3" cy="68.3" r=".29" fill="none" stroke="#f0f" stroke-width=".14"/>
<circle cx="61.7" cy="85.1" r=".29" fill="#f0f"/>
<circle cx="61.7" cy="85.1" r=".29" fill="none" stroke="#f0f" stroke-width=".14"/>
<circle cx="73.9" cy="85.1" r=".29" fill="#f0f"/>
<circle cx="73.9" cy="85.1" r=".29" fill="none" stroke="#f0f" stroke-width=".14"/>
<circle cx="90.6" cy="85.1" r=".29" fill="#f0f"/>
<circle cx="90.6" cy="85.1" r=".29" fill="none" stroke="#f0f" stroke-width=".14"/>
<circle cx="70.8" cy="115.6" r=".29" fill="#f0f"/>
<circle cx="70.8" cy="115.6" r=".29" fill="none" stroke="#f0f" stroke-width=".14"/>
<circle cx="61.7" cy="115.6" r=".29" fill="#f0f"/>
<circle cx="61.7" cy="115.6" r=".29" fill="none" stroke="#f0f" stroke-width=".14"/>
<circle cx="79.2" cy="115.6" r=".29" fill="#f0f"/>
<circle cx="79.2" cy="115.6" r=".29" fill="none" stroke="#f0f" stroke-width=".14"/>
<circle cx="105.9" cy="115.6" r=".29" fill="#f0f"/>
<circle cx="105.9" cy="115.6" r=".29" fill="none" stroke="#f0f" stroke-width=".14"/>
<circle cx="96.7" cy="115.6" r=".29" fill="#f0f"/>
<circle cx="96.7" cy="115.6" r=".29" fill="none" stroke="#f0f" stroke-width=".14"/>
<circle cx="162.3" cy="115.6" r=".29" fill="#f0f"/>
<circle cx="162.3" cy="115.6" r=".29" fill="none" stroke="#f0f" stroke-width=".14"/>
<circle cx="153.1" cy="115.6" r=".29" fill="#f0f"/>
<circle cx="153.1" cy="115.6" r=".29" fill="none" stroke="#f0f" stroke-width=".14"/>
<circle cx="169.9" cy="115.6" r=".29" fill="#f0f"/>
<circle cx="169.9" cy="115.6" r=".29" fill="none" stroke="#f0f" stroke-width=".14"/>
<circle cx="195.8" cy="115.6" r=".29" fill="#f0f"/>
<circle cx="195.8" cy="115.6" r=".29" fill="none" stroke="#f0f" stroke-width=".14"/>
<circle cx="186.7" cy="115.6" r=".29" fill="#f0f"/>
<circle cx="186.7" cy="115.6" r=".29" fill="none" stroke="#f0f" stroke-width=".14"/>
<circle cx="204.9" cy="115.6" r=".29" fill="#f0f"/>
<circle cx="204.9" cy="115.6" r=".29" fill="none" stroke="#f0f" stroke-width=".14"/>
<circle cx="186.7" cy="124.7" r=".29" fill="#f0f"/>
<circle cx="186.7" cy="124.7" r=".29" fill="none" stroke="#f0f" stroke-width=".14"/>
<circle cx="145.5" cy="50.1" r=".29" fill="#f0f"/>
<circle cx="145.5" cy="50.1" r=".29" fill="none" stroke="#f0f" stroke-width=".14"/>
<text font-size="4.9" x="115.1" y="18.9">EnergyTrace Power Supply</text>
<text font-size="2.9" x="209.5" y="167.7">LP-CC2652R7</text>
<g font-size="2.3">
<text x="219.2" y="172.4">SHK</text>
<text x="219.2" y="177">RM</text>
</g>
<g font-size="1.9">
<text x="210" y="164.5">Title:</text>
<text x="210" y="170.6">Drawn:</text>
<text x="249.5" y="170.9">PN:</text>
<text x="210" y="175.1">Checked:</text>
<text x="210" y="179.7">Size:</text>
<text x="228.3" y="179.7">Rev:</text>
<text x="246.6" y="179.7">Sheet:</text>
<text x="216.1" y="181.2">A3</text>
<text x="234.4" y="181.2">A</text>
<text x="254.2" y="181.2">6</text>
<text x="257.3" y="181.2">of</text>
<text x="260.3" y="181.2">7</text>
</g>
<text font-size="1.8" x="253.7" y="172.1">MCU075</text>
<g font-size="1.4">
<text x="60.7" y="46.4">5V0</text>
<text x="129.1" y="46.4">ET_3V3</text>
<text x="144.5" y="46.4">5V0</text>
<text x="220.7" y="46.4">ET_VDD</text>
<text x="237.4" y="46.4">ET_VDD</text>
<text x="82.8" y="51.3">2</text>
<text x="82.8" y="49.7">1</text>
<text x="93.3" y="51.3">4</text>
<text x="93.3" y="49.7">3</text>
<text x="177.2" y="51.3">2</text>
<text x="177.2" y="49.7">1</text>
<text x="187.7" y="51.3">4</text>
<text x="187.7" y="49.7">3</text>
<text x="223.6" y="51.8">1</text>
<text x="82.8" y="54.3">8</text>
<text x="82.8" y="58.9">6</text>
<text x="93.3" y="54.3">5</text>
<text x="93.3" y="57.4">7</text>
<text x="177.2" y="54.3">8</text>
<text x="177.2" y="58.9">6</text>
<text x="187.7" y="54.3">5</text>
<text x="187.7" y="57.4">7</text>
<text x="223.6" y="60">2</text>
<text x="82.8" y="60.4">9</text>
<text x="177.2" y="60.4">9</text>
<text x="60.7" y="81.5">5V0</text>
<text x="89.6" y="81.5">ET_5V0</text>
<text x="171.4" y="106.8">U24 VCC set at 3.6V, higher than</text>
<text x="60.7" y="112">5V0</text>
<text x="103.9" y="111.2">ET_1V8</text>
<text x="152.1" y="112">5V0</text>
<text x="171.4" y="108.2">switch supplies to prevent current</text>
<text x="171.4" y="109.6">through protection diodes</text>
<text x="201.6" y="112">SW_VDD</text>
<text x="82" y="115.3">1</text>
<text x="82" y="118.3">3</text>
<text x="92.5" y="115.3">5</text>
<text x="92.5" y="119.8">4</text>
<text x="171.2" y="115.3">1</text>
<text x="171.2" y="118.3">3</text>
<text x="181.7" y="119.8">4</text>
<text x="181.7" y="115.3">5</text>
<text x="82" y="121.4">2</text>
<text x="171.2" y="121.4">2</text>
<text x="208.5" y="161.6">Standard</text>
<text x="210" y="183.7">Date:</text>
<text x="231.4" y="183.7">Wednesday, August 04, 2021</text>
</g>
<g font-size="1.4" fill="#000080">
<text x="151.6" y="47.5">FL5</text>
<text x="63.2" y="52.8">C151</text>
<text x="72.4" y="52.8">C152</text>
<text x="84.6" y="48.3">U42</text>
<text x="109" y="52.8">C153</text>
<text x="115.5" y="53.6">C154</text>
<text x="125" y="53.6">C155</text>
<text x="133.3" y="52.8">C156</text>
<text x="147.1" y="52.8">C484</text>
<text x="162.3" y="52.8">C171</text>
<text x="171.4" y="52.8">C175</text>
<text x="179.1" y="48.3">U46</text>
<text x="203.5" y="52.8">C172</text>
<text x="210" y="53.6">C485</text>
<text x="217.2" y="52.8">C174</text>
<text x="241.6" y="52.8">C486</text>
<text x="63.2" y="55.9">2.2uF</text>
<text x="72.4" y="55.9">0.1uF</text>
<text x="102.9" y="54.4">R132</text>
<text x="102.9" y="55.9">51k</text>
<text x="108.8" y="55.9">15pF</text>
<text x="115.8" y="55.1">0.1uF</text>
<text x="125" y="55.1">2.2uF</text>
<text x="133.2" y="55.9">22uF</text>
<text x="146.9" y="55.9">10nF</text>
<text x="162.1" y="55.9">2.2uF</text>
<text x="171.4" y="55.9">0.1uF</text>
<text x="195.8" y="54.4">R151</text>
<text x="195.8" y="55.9">51k</text>
<text x="203.3" y="55.9">15pF</text>
<text x="210.3" y="55.1">0.1uF</text>
<text x="217" y="55.9">22uF</text>
<text x="241.4" y="55.9">220uF</text>
<text x="84.6" y="63.5">TPS79601DR</text>
<text x="102.9" y="65">R133</text>
<text x="179.1" y="63.5">TPS79601DR</text>
<text x="102.9" y="66.5">30k</text>
<text x="195.8" y="74.2">R152</text>
<text x="195.8" y="75.7">30k</text>
<text x="64.8" y="83.3">R354</text>
<text x="69.3" y="83.3">10</text>
<text x="80" y="82.5">FL4</text>
<text x="63.2" y="89.4">C168</text>
<text x="75.4" y="89.4">C166</text>
<text x="90.7" y="89.4">C165</text>
<text x="63.1" y="92.5">10uF</text>
<text x="75.3" y="92.5">10nF</text>
<text x="92" y="92.5">22uF</text>
<text x="83.8" y="113">U43</text>
<text x="173" y="113.8">U44</text>
<text x="64" y="119.1">C157</text>
<text x="72.9" y="119.1">C164</text>
<text x="98.8" y="119.1">C158</text>
<text x="108.2" y="119.1">C159</text>
<text x="155.4" y="119.1">C160</text>
<text x="164.3" y="119.1">C161</text>
<text x="188.2" y="119.9">R134</text>
<text x="197.8" y="119.1">C162</text>
<text x="207.3" y="119.1">C163</text>
<text x="64" y="120.6">2.2uF</text>
<text x="72.2" y="120.6">0.1uF</text>
<text x="83.8" y="125.4">LP5907MFX-1.8</text>
<text x="98.1" y="120.6">0.1uF</text>
<text x="108.2" y="120.6">2.2uF</text>
<text x="155.4" y="120.6">2.2uF</text>
<text x="163.7" y="120.6">0.1uF</text>
<text x="173" y="124.5">TPS73101DBV</text>
<text x="188.2" y="121.4">60.4k</text>
<text x="197.2" y="120.6">0.1uF</text>
<text x="207.3" y="120.6">2.2uF</text>
<text x="188.2" y="129">R135</text>
<text x="188.2" y="130.6">30k</text>
</g>
<g font-size="1.4" fill="#004080">
<text x="85.3" y="52.2">IN</text>
<text x="85.3" y="50.7">IN</text>
<text x="88.6" y="52.2">OUT</text>
<text x="88.6" y="50.7">OUT</text>
<text x="179.8" y="52.2">IN</text>
<text x="179.8" y="50.7">IN</text>
<text x="183.1" y="52.2">OUT</text>
<text x="183.1" y="50.7">OUT</text>
<text x="85.3" y="55.3">EN</text>
<text x="85.3" y="59.9">GND</text>
<text x="89.5" y="58.3">NC</text>
<text x="89.7" y="55.3">FB</text>
<text x="179.8" y="55.3">EN</text>
<text x="179.8" y="59.9">GND</text>
<text x="184" y="58.3">NC</text>
<text x="184.2" y="55.3">FB</text>
<text x="85.3" y="61.4">GND/TAB</text>
<text x="179.8" y="61.4">GND/TAB</text>
<text x="84.6" y="116.2">IN</text>
<text x="84.6" y="119.3">EN</text>
<text x="87.8" y="116.2">OUT</text>
<text x="173.7" y="116.2">IN</text>
<text x="173.7" y="119.3">EN</text>
<text x="177" y="116.2">OUT</text>
<text x="84.6" y="122.3">GND</text>
<text x="88.7" y="120.8">NC</text>
<text x="173.7" y="122.3">GND</text>
<text x="175.8" y="120.8">NR/FB</text>
</g>
<g font-size="1.4" fill="#808080">
<text x="225.7" y="54.4">CR14</text>
<text x="225.7" y="56.2">DNM</text>
<text x="197.4" y="63.5">R138</text>
<text x="201.9" y="63.5">DNM</text>
<text x="197.4" y="71.1">C169</text>
<text x="201.9" y="71.1">DNM</text>
</g>
<text font-size="1.4" fill="#f00" x="208.3" y="65.8">ET_FB</text>
<g font-size="1.1">
<text x="45.4" y="8.6">1</text>
<text x="95.2" y="8.6">2</text>
<text x="144.9" y="8.6">3</text>
<text x="194.7" y="8.6">4</text>
<text x="244.5" y="8.6">5</text>
<text x="19.4" y="31.8">A</text>
<text x="269.8" y="31.8">A</text>
<text x="19.4" y="75.6">B</text>
<text x="269.8" y="75.6">B</text>
<text x="19.4" y="119.3">C</text>
<text x="269.8" y="119.3">C</text>
<text x="19.4" y="163.1">D</text>
<text x="269.8" y="163.1">D</text>
<text x="45.4" y="185.2">1</text>
<text x="95.2" y="185.2">2</text>
<text x="144.9" y="185.2">3</text>
<text x="194.7" y="185.2">4</text>
<text x="244.5" y="185.2">5</text>
</g>
</svg>
